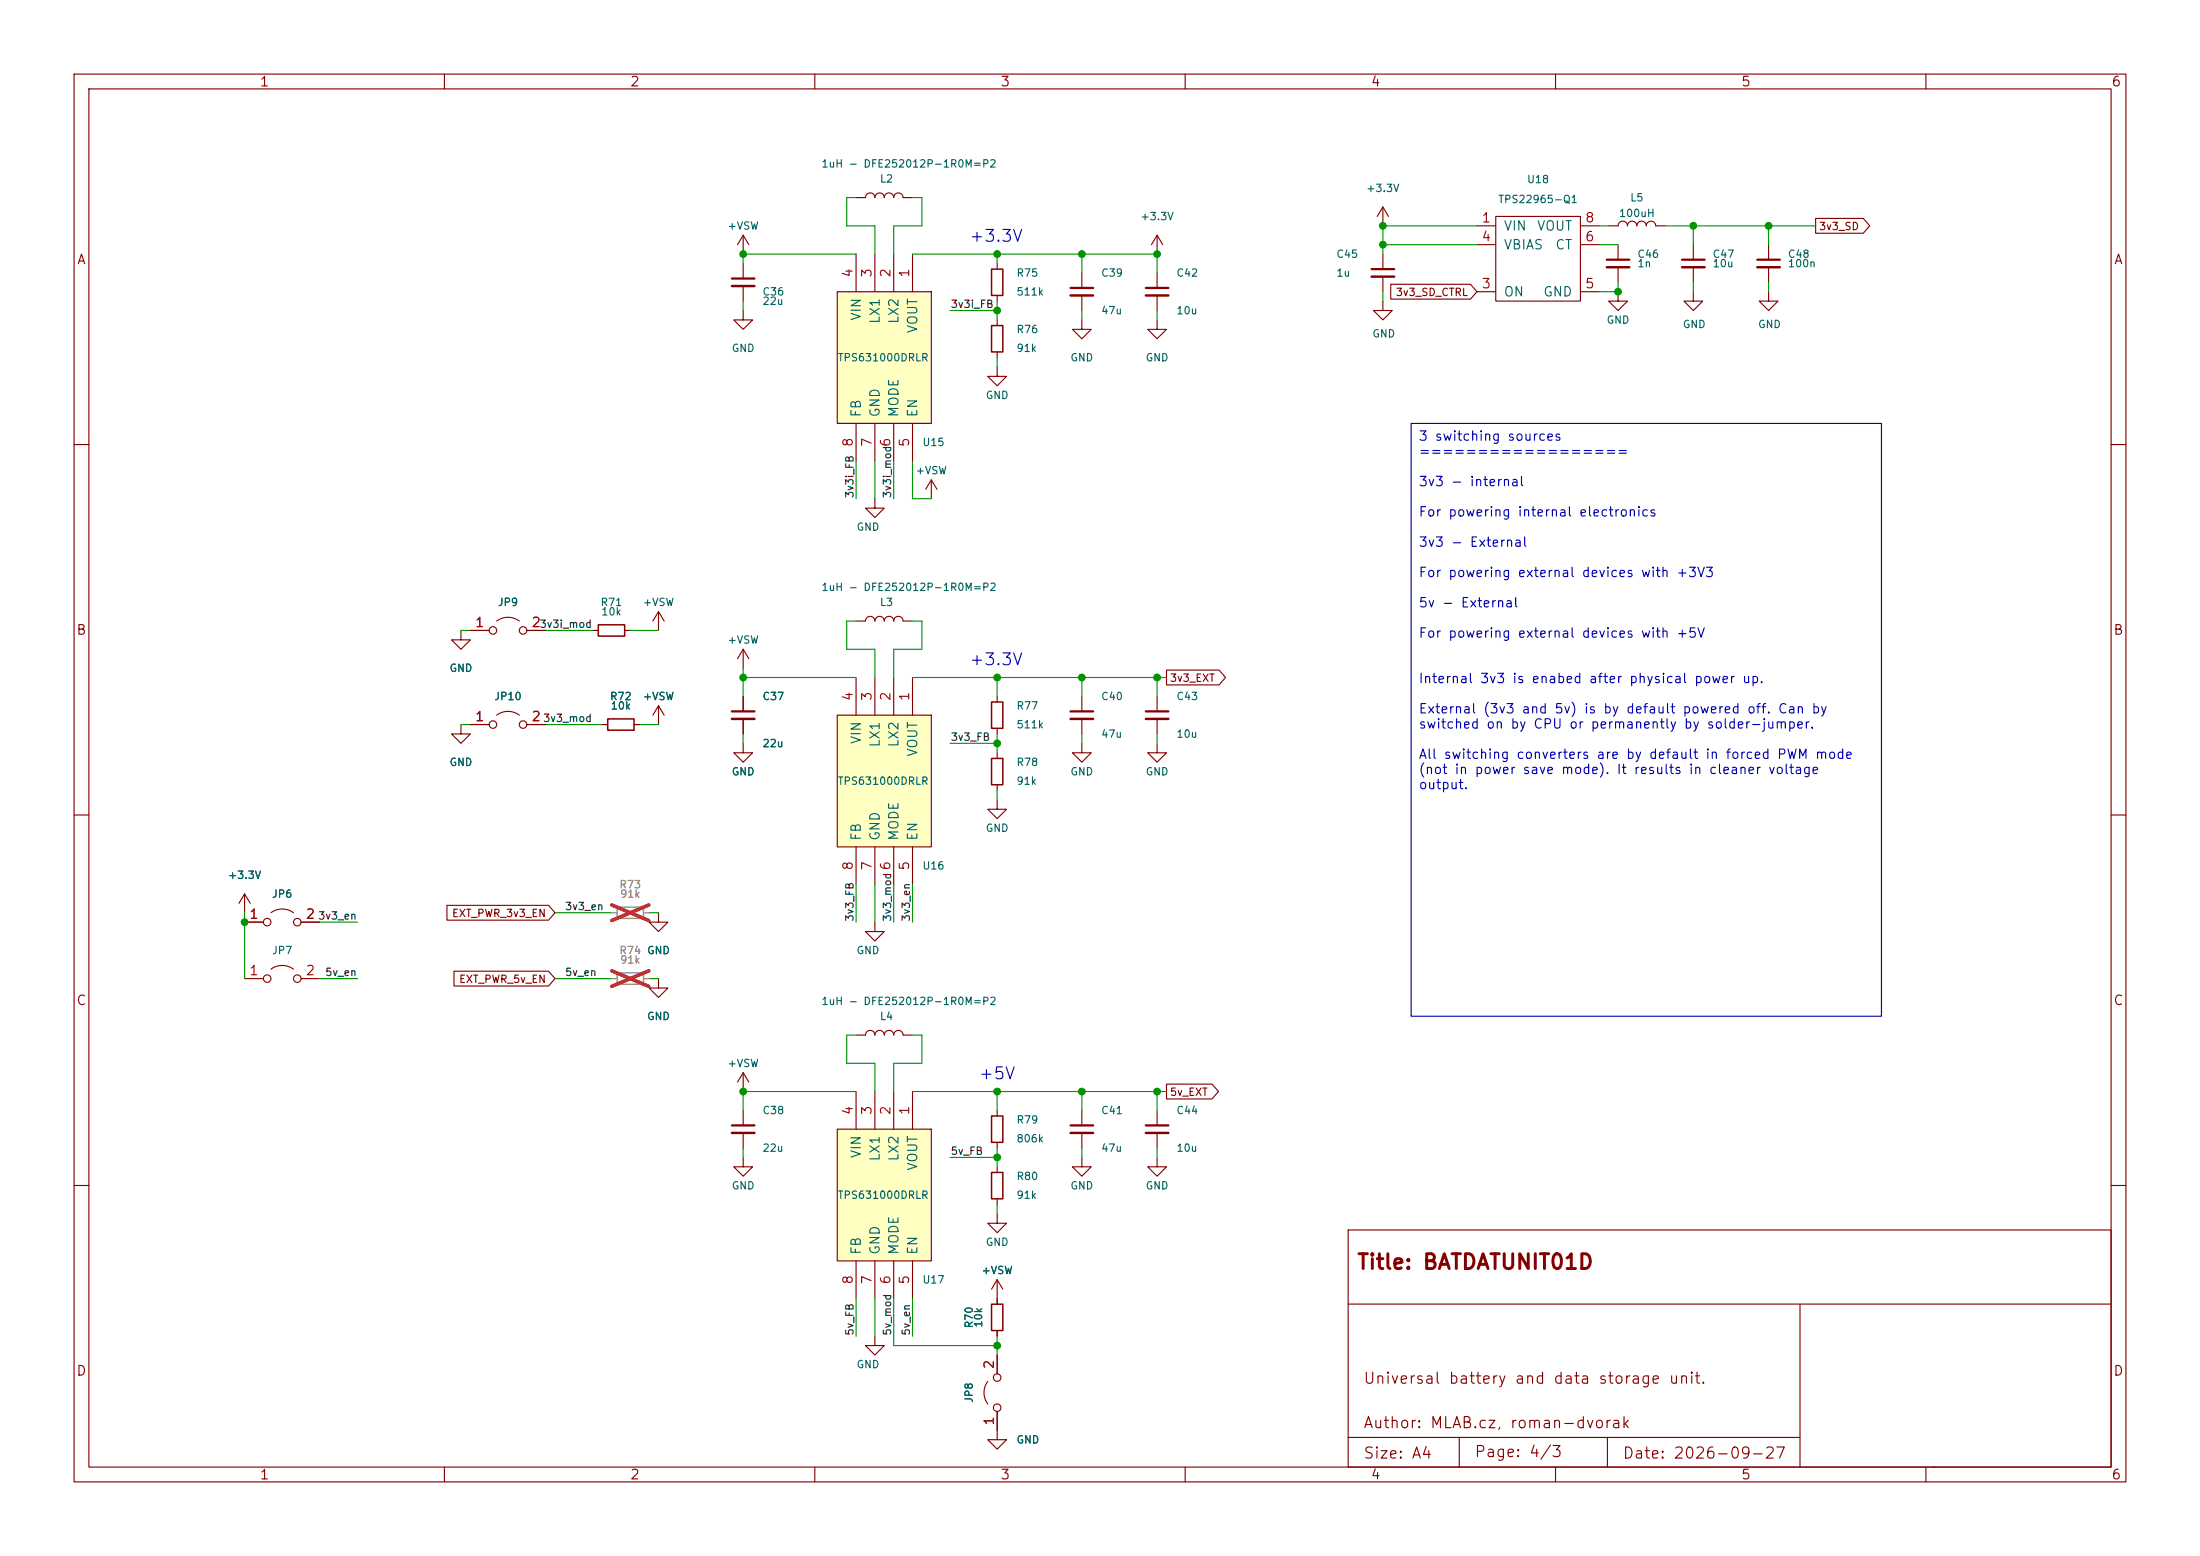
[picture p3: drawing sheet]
<svg xmlns="http://www.w3.org/2000/svg" width="297mm" height="210mm" viewBox="0 0 297 210" stroke-linecap="round" stroke-linejoin="round" font-family="sans-serif">
<g fill="none" stroke="#840000" stroke-width=".15">
<path d="M10 10h277v190h-277zM12 12h273v186h-273zM60 10v2M110 10v2M160 10v2M210 10v2M260 10v2M134.6 35.6v.7M134.6 39.9v.7M156.2 31.8l-.8 1.2M156.2 31.8l.8 1.2M156.2 31.8v2.5"/>
<path d="M134.6 43.2v.7M134.6 47.5v.8M10 60h2M118.1 67.3v1.3h1.3l-1.3 1.3-1.3-1.3h1.3M125.7 64.8l-.7 1.2M125.7 64.8l.8 1.2M125.7 64.8v2.5M285 60h2M62.2 85.1v1.3h1.3l-1.3 1.2-1.2-1.2h1.2M62.2 97.8v1.3h1.3l-1.3 1.2-1.2-1.2h1.2M63.5 85.1h2.5M63.5 97.8h2.5"/>
<path d="M67.1 83.8a2.54 2.54 0 0 1 3 0M67.1 96.5a2.54 2.54 0 0 1 3 0M71.1 85.1h2.6M71.1 97.8h2.6M81.3 97.8h.7M85.6 97.8h.8M88.9 82.6l-.8 1.2M88.9 82.6l.8 1.2M88.9 82.6v2.5M100.3 87.6l-.7 1.3M100.3 87.6l.8 1.3M100.3 87.6v2.6"/>
<path d="M115.6 83.8h1.2a.64 .64 0 0 1 .7-.6 .64 .64 0 0 1 .6 .6 .64 .64 0 0 1 .6-.6 .64 .64 0 0 1 .7 .6 .64 .64 0 0 1 .6-.6 .64 .64 0 0 1 .6 .6 .64 .64 0 0 1 .7-.6 .64 .64 0 0 1 .6 .6h1.3M10 110h2M285 110h2M88.9 123.2v1.3h-1.3l1.3 1.2 1.3-1.2h-1.3M88.9 132.1v1.3h-1.3l1.3 1.2 1.3-1.2h-1.3M115.6 139.7h1.2a.64 .64 0 0 1 .7-.6 .64 .64 0 0 1 .6 .6 .64 .64 0 0 1 .6-.6 .64 .64 0 0 1 .7 .6 .64 .64 0 0 1 .6-.6 .64 .64 0 0 1 .6 .6 .64 .64 0 0 1 .7-.6 .64 .64 0 0 1 .6 .6h1.3M10 160h2M134.6 163.8v1.3h1.3l-1.3 1.3-1.3-1.3h1.3M134.6 175.3v.7M134.6 179.6v.7M182 166h103v32h-103zM182 176h103"/>
<path d="M243 176v22M285 160h2M60 198v2M110 198v2M118.1 180.3v1.3h1.3l-1.3 1.3-1.3-1.3h1.3M133.3 186.4a2.54 2.54 0 0 0 0 3.1M134.6 190.5v3.8h1.3l-1.3 1.3-1.3-1.3h1.3M134.6 182.9v2.5M160 198v2M182 194h61M197 194v4M210 198v2"/>
<path d="M217 194v4M260 198v2M261 198h.1"/>
<circle cx="66.5" cy="85.1" r=".51"/>
<circle cx="66.5" cy="97.8" r=".51"/>
<circle cx="70.6" cy="85.1" r=".51"/>
<circle cx="70.6" cy="97.8" r=".51"/>
<circle cx="134.6" cy="190" r=".51"/>
<circle cx="134.6" cy="185.9" r=".51"/>
</g>
<path d="M83.3 122.4h3.6v1.6h-3.6zM83.3 131.3h3.6v1.5h-3.6z" fill="none" stroke="#9c9b98" stroke-width=".2"/>
<path d="M82.5 123.2h.8M82.5 132.1h.8M86.9 123.2h.7M86.9 132.1h.7" fill="none" stroke="#9c9b98" stroke-width=".15"/>
<path d="M82.6 122.1l5 2.1M82.6 131l5 2.1M87.6 122.1l-5 2.1M87.6 131l-5 2.1" fill="none" stroke="#e12e31" stroke-width=".46"/>
<path d="M133.9 36.3h1.5v3.6h-1.5zM133.9 43.9h1.5v3.6h-1.5zM82 97h3.6v1.6h-3.6zM133.9 176h1.5v3.6h-1.5z" fill="none" stroke="#840000" stroke-width=".2"/>
<path d="M113 152.4h12.7v17.8h-12.7z" fill="#ffffc2"/>
<g fill="none" stroke="#840000" stroke-width=".15">
<path d="M100.3 31.8v2.5M100.3 35.6v2M100.3 38.6v2M100.3 31.8l-.7 1.2M100.3 31.8l.8 1.2M115.6 26.7h1.2a.64 .64 0 0 1 .7-.7 .64 .64 0 0 1 .6 .7 .64 .64 0 0 1 .6-.7 .64 .64 0 0 1 .7 .7 .64 .64 0 0 1 .6-.7 .64 .64 0 0 1 .6 .7 .64 .64 0 0 1 .7-.7 .64 .64 0 0 1 .6 .7h1.3M146 36.8v2.1M146 39.9v2M156.2 36.8v2.1M156.2 39.9v2M186.7 27.9l-.8 1.3M186.7 27.9l.8 1.3"/>
<path d="M186.7 27.9v2.6M186.7 34.3v2M186.7 37.3v2.1M199.4 30.5h2.5M199.4 39.4h2.5M199.4 33h2.5M201.9 29.2h11.5v11.4h-11.5zM213.4 30.5h2.5M213.4 39.4h2.5M213.4 33h2.5M217.2 30.5h1.2a.64 .64 0 0 1 .7-.7 .64 .64 0 0 1 .6 .7 .64 .64 0 0 1 .6-.7 .64 .64 0 0 1 .7 .7 .64 .64 0 0 1 .6-.7 .64 .64 0 0 1 .6 .7 .64 .64 0 0 1 .7-.7 .64 .64 0 0 1 .6 .7h1.3M218.4 33v2.1"/>
<path d="M218.4 36.1v2M228.6 33v2.1M228.6 36.1v2M238.8 33v2.1M238.8 36.1v2M100.3 41.9v1.3h1.3l-1.3 1.3-1.2-1.3h1.2M146 43.2v1.3h1.3l-1.3 1.2-1.2-1.2h1.2M156.2 43.2v1.3h1.3l-1.3 1.2-1.3-1.2h1.3M186.7 40.6v1.3h1.3l-1.3 1.3-1.3-1.3h1.3M80 85.1h.8M84.3 85.1h.8M134.6 94v.7"/>
<path d="M134.6 98.3v.8M146 94v2M146 97v2.1M156.2 94v2M156.2 97v2.1M134.6 108v1.2h1.3l-1.3 1.3-1.3-1.3h1.3M146 100.3v1.3h1.3l-1.3 1.3-1.2-1.3h1.2M156.2 100.3v1.3h1.3l-1.3 1.3-1.3-1.3h1.3M118.1 124.5v1.2h1.3l-1.3 1.3-1.3-1.3h1.3M100.3 156.2v1.3h1.3l-1.3 1.3-1.2-1.3h1.2M100.3 144.8l-.7 1.3M100.3 144.8l.8 1.3"/>
<path d="M100.3 144.8v2.5M100.3 149.9v2M100.3 152.9v2M113 152.4h12.7v17.8h-12.7zM115.6 147.3v5.1M118.1 147.3v5.1M120.6 147.3v5.1M123.2 147.3v5.1M134.6 157.5v.7M115.6 170.2v5.1M118.1 170.2v5.1M120.6 170.2v5.1"/>
<path d="M123.2 170.2v5.1M134.6 161.8v.8M134.6 172.7v2.6M134.6 172.7l-.7 1.3M134.6 172.7l.8 1.3"/>
</g>
<path d="M98.8 37.6h3.1M144.5 38.9h3.1M154.7 38.9h3M185.2 36.3h3M216.9 35.1h3.1M227.1 35.1h3M237.2 35.1h3.1M144.5 96h3.1M154.7 96h3M98.8 151.9h3.1" fill="none" stroke="#840000" stroke-width=".3"/>
<path d="M98.8 38.6h3.1M144.5 39.9h3.1M154.7 39.9h3M185.2 37.3h3M216.9 36.1h3.1M227.1 36.1h3M237.2 36.1h3.1M144.5 97h3.1M154.7 97h3M98.8 152.9h3.1" fill="none" stroke="#840000" stroke-width=".33"/>
<path d="M80.8 84.3h3.5v1.6h-3.5zM133.9 94.7h1.5v3.6h-1.5zM133.9 158.2h1.5v3.6h-1.5z" fill="none" stroke="#840000" stroke-width=".2"/>
<path d="M113 39.4h12.7v17.8h-12.7z" fill="#ffffc2"/>
<g fill="none" stroke="#840000" stroke-width=".15">
<path d="M113 39.4h12.7v17.8h-12.7zM115.6 34.3v5.1M118.1 34.3v5.1M120.6 34.3v5.1M123.2 34.3v5.1M115.6 57.2v5M118.1 57.2v5M120.6 57.2v5M123.2 57.2v5M134.6 49.5v1.3h1.3l-1.3 1.3-1.3-1.3h1.3M88.9 95.3l-.8 1.2M88.9 95.3l.8 1.2"/>
<path d="M88.9 95.3v2.5M100.3 100.3v1.3h1.3l-1.3 1.3-1.2-1.3h1.2M33 132.1h2.6M33 120.7l-.7 1.2M33 120.7l.8 1.2M33 120.7v2.5M33 124.5h2.6M36.6 130.8a2.54 2.54 0 0 1 3 0M36.6 123.2a2.54 2.54 0 0 1 3 0M40.6 132.1h2.6M40.6 124.5h2.6M134.6 149.9v.7"/>
<path d="M134.6 154.2v.7M146 156.2v1.3h1.3l-1.3 1.3-1.2-1.3h1.2M146 149.9v2M146 152.9v2M156.2 156.2v1.3h1.3l-1.3 1.3-1.3-1.3h1.3M156.2 149.9v2M156.2 152.9v2"/>
<circle cx="36.1" cy="124.5" r=".51"/>
<circle cx="36.1" cy="132.1" r=".51"/>
<circle cx="40.1" cy="124.5" r=".51"/>
<circle cx="40.1" cy="132.1" r=".51"/>
</g>
<path d="M144.5 151.9h3.1M154.7 151.9h3" fill="none" stroke="#840000" stroke-width=".3"/>
<path d="M144.5 152.9h3.1M154.7 152.9h3" fill="none" stroke="#840000" stroke-width=".33"/>
<path d="M133.9 150.6h1.5v3.6h-1.5z" fill="none" stroke="#840000" stroke-width=".2"/>
<path d="M113 96.5h12.7v17.8h-12.7z" fill="#ffffc2"/>
<g fill="none" stroke="#840000" stroke-width=".15">
<path d="M187.8 38.4h10.7l.9 1-.9 1h-10.7zM218.4 39.4v1.2h1.3l-1.3 1.3-1.2-1.3h1.2M228.6 39.4v1.2h1.3l-1.3 1.3-1.3-1.3h1.3M238.8 39.4v1.2h1.2l-1.2 1.3-1.3-1.3h1.3M245.1 29.5h6.4l.9 1-.9 1h-6.4zM63.5 97.8h2.5M63.5 85.1h2.5M71.1 97.8h2.6M71.1 85.1h2.6M81.3 97.8h.7M85.6 97.8h.8M100.3 94v2"/>
<path d="M100.3 97v2.1M113 96.5h12.7v17.8h-12.7zM115.6 91.4v5.1M118.1 91.4v5.1M120.6 91.4v5.1M123.2 91.4v5.1M157.5 90.4h7.1l.9 1-.9 1h-7.1zM115.6 114.3v5.1M118.1 114.3v5.1M120.6 114.3v5.1M123.2 114.3v5.1M134.6 101.6v.8"/>
<path d="M134.6 105.9v.8M33 124.5h2.6M40.6 124.5h2.6M60.3 122.2h13.8l.8 1-.8 1h-13.8zM61.3 131.1h12.8l.8 1-.8 1h-12.8zM157.5 146.3h6.1l.9 1-.9 1h-6.1zM134.6 175.3v.7M134.6 179.6v.7M134.6 182.9v2.5M134.6 190.5v2.5"/>
</g>
<path d="M98.8 96h3.1" fill="none" stroke="#840000" stroke-width=".3"/>
<path d="M98.8 97h3.1" fill="none" stroke="#840000" stroke-width=".33"/>
<path d="M133.9 102.4h1.5v3.5h-1.5z" fill="none" stroke="#840000" stroke-width=".2"/>
<g fill="none" stroke="#009600" stroke-width=".15">
<path d="M115.6 26.7h-1.3v3.8h3.8v3.8M115.6 34.3h-15.3v1.3M123.2 34.3h33v2.5M123.2 26.7h1.3v3.8h-3.9v3.8M134.6 34.3v1.3M146 34.3v2.5M186.7 33h12.7M186.7 39.4v1.2M199.4 30.5h-12.7v3.8M215.9 30.5h1.3M215.9 33h2.5M218.4 38.1v1.3h-2.5"/>
<path d="M224.8 30.5h20.3M228.6 30.5v2.5M228.6 38.1v1.3M238.8 30.5v2.5M238.8 38.1v1.3M100.3 40.6v1.3M128.3 41.9h6.3M134.6 40.6v2.6M134.6 48.3v1.2M146 41.9v1.3M156.2 41.9v1.3M115.6 62.2v5.1"/>
<path d="M118.1 62.2v5.1M120.6 62.2v5.1M123.2 62.2v5.1h2.5M62.2 85.1h1.3M62.2 97.8h1.3M73.7 85.1h6.3M73.7 97.8h7.6M85.1 85.1h3.8M86.4 97.8h2.5M100.3 91.4h15.3M100.3 90.2v3.8M100.3 99.1v1.2"/>
<path d="M115.6 83.8h-1.3v3.8h3.8v3.8M123.2 83.8h1.3v3.8h-3.9v3.8M123.2 91.4h34.3M134.6 91.4v2.6M134.6 99.1v2.5M146 91.4v2.6M146 99.1v1.2M156.2 91.4v2.6M156.2 99.1v1.2M115.6 119.4v5.1M118.1 119.4v5.1M120.6 119.4v5.1"/>
<path d="M123.2 119.4v5.1M128.3 100.3h6.3M134.6 106.7v1.3M33 123.2v8.9M43.2 132.1h5.1M43.2 124.5h5.1M74.9 132.1h7.6M74.9 123.2h7.6M87.6 132.1h1.3M87.6 123.2h1.3M115.6 139.7h-1.3v3.8h3.8v3.8M123.2 139.7h1.3v3.8h-3.9v3.8"/>
<path d="M100.3 154.9v1.3M115.6 147.3h-15.3v2.6M123.2 147.3h34.3M128.3 156.2h6.3M134.6 147.3v2.6M134.6 154.9v2.6M146 147.3v2.6M146 154.9v1.3M156.2 147.3v2.6M156.2 154.9v1.3M115.6 175.3v5M118.1 175.3v5"/>
<path d="M120.6 175.3v6.3h14M123.2 175.3v5M134.6 162.6v1.2M134.6 180.3v2.6"/>
</g>
<path d="M190.5 57.2h63.5v80h-63.5z" fill="none" stroke="#0000c2" stroke-width=".15"/>
<path d="M82.5 132.1h.8M82.5 123.2h.8M86.9 132.1h.7M86.9 123.2h.7" fill="none" stroke="#9c9b98" stroke-width=".15"/>
<path d="M82.6 131l5 2.1M82.6 122.1l5 2.1M87.6 131l-5 2.1M87.6 122.1l-5 2.1" fill="none" stroke="#e12e31" stroke-width=".46"/>
<g fill="#009600" stroke="#009600" stroke-width=".14">
<circle cx="238.8" cy="30.5" r=".46"/>
<circle cx="228.6" cy="30.5" r=".46"/>
<circle cx="218.4" cy="39.4" r=".46"/>
<circle cx="33" cy="124.5" r=".46"/>
<circle cx="186.7" cy="30.5" r=".46"/>
<circle cx="186.7" cy="33" r=".46"/>
<circle cx="134.6" cy="41.9" r=".46"/>
<circle cx="146" cy="34.3" r=".46"/>
<circle cx="156.2" cy="34.3" r=".46"/>
<circle cx="134.6" cy="156.2" r=".46"/>
<circle cx="100.3" cy="147.3" r=".46"/>
<circle cx="134.6" cy="181.6" r=".46"/>
<circle cx="134.6" cy="91.4" r=".46"/>
<circle cx="100.3" cy="91.4" r=".46"/>
<circle cx="146" cy="147.3" r=".46"/>
<circle cx="134.6" cy="147.3" r=".46"/>
<circle cx="156.2" cy="147.3" r=".46"/>
<circle cx="134.6" cy="100.3" r=".46"/>
<circle cx="156.2" cy="91.4" r=".46"/>
<circle cx="146" cy="91.4" r=".46"/>
<circle cx="100.3" cy="34.3" r=".46"/>
<circle cx="134.6" cy="34.3" r=".46"/>
</g>
<text font-size="2" fill="#840000" x="183.1" y="171.8">Title: BATDATUNIT01D</text>
<g font-size="1.6" fill="#0000c2">
<text x="130.8" y="33.1">+3.3V</text>
<text x="130.8" y="90.2">+3.3V</text>
<text x="132" y="146.1">+5V</text>
</g>
<g font-size="1.5" fill="#840000">
<text x="184" y="187.1">Universal battery and data storage unit.</text>
<text x="184" y="193.1">Author: MLAB.cz, roman-dvorak</text>
<text x="184" y="197.2">Size: A4</text>
<text x="199" y="197">Page: 4/3</text>
<text x="219" y="197.2">Date: 2026-09-27</text>
</g>
<g font-size="1.3" fill="#840000">
<text x="35" y="12">1</text>
<text x="85" y="12">2</text>
<text x="135" y="12">3</text>
<text x="185" y="12">4</text>
<text x="235" y="12">5</text>
<text x="285" y="12">6</text>
<text x="10.3" y="36">A</text>
<text x="285.3" y="36">A</text>
<text x="10.2" y="86">B</text>
<text x="285.2" y="86">B</text>
<text x="10.2" y="136">C</text>
<text x="285.2" y="136">C</text>
<text x="10.2" y="186">D</text>
<text x="285.2" y="186">D</text>
<text x="35" y="200">1</text>
<text x="85" y="200">2</text>
<text x="135" y="200">3</text>
<text x="185" y="200">4</text>
<text x="235" y="200">5</text>
<text x="285" y="200">6</text>
</g>
<g font-size="1.3" fill="#a90000">
<text x="199.9" y="30.3">1</text>
<text x="199.9" y="32.9">4</text>
<text x="213.9" y="32.9">6</text>
<text x="213.9" y="30.3">8</text>
<text x="115.4" y="37.6" transform="rotate(-90 115.4 37.6)">4</text>
<text x="118" y="37.6" transform="rotate(-90 118 37.6)">3</text>
<text x="120.5" y="37.6" transform="rotate(-90 120.5 37.6)">2</text>
<text x="123.1" y="37.6" transform="rotate(-90 123.1 37.6)">1</text>
<text x="199.9" y="39.2">3</text>
<text x="213.9" y="39.2">5</text>
<text x="115.4" y="60.4" transform="rotate(-90 115.4 60.4)">8</text>
<text x="118" y="60.4" transform="rotate(-90 118 60.4)">7</text>
<text x="120.5" y="60.4" transform="rotate(-90 120.5 60.4)">6</text>
<text x="123.1" y="60.4" transform="rotate(-90 123.1 60.4)">5</text>
<text x="64" y="85">1</text>
<text x="71.7" y="85">2</text>
<text x="115.4" y="94.7" transform="rotate(-90 115.4 94.7)">4</text>
<text x="118" y="94.7" transform="rotate(-90 118 94.7)">3</text>
<text x="120.5" y="94.7" transform="rotate(-90 120.5 94.7)">2</text>
<text x="123.1" y="94.7" transform="rotate(-90 123.1 94.7)">1</text>
<text x="64" y="97.7">1</text>
<text x="71.7" y="97.7">2</text>
<text x="115.4" y="117.6" transform="rotate(-90 115.4 117.6)">8</text>
<text x="118" y="117.6" transform="rotate(-90 118 117.6)">7</text>
<text x="120.5" y="117.6" transform="rotate(-90 120.5 117.6)">6</text>
<text x="123.1" y="117.6" transform="rotate(-90 123.1 117.6)">5</text>
<text x="33.6" y="124.3">1</text>
<text x="41.2" y="124.3">2</text>
<text x="33.6" y="131.9">1</text>
<text x="41.2" y="131.9">2</text>
<text x="115.4" y="150.6" transform="rotate(-90 115.4 150.6)">4</text>
<text x="118" y="150.6" transform="rotate(-90 118 150.6)">3</text>
<text x="120.5" y="150.6" transform="rotate(-90 120.5 150.6)">2</text>
<text x="123.1" y="150.6" transform="rotate(-90 123.1 150.6)">1</text>
<text x="115.4" y="173.5" transform="rotate(-90 115.4 173.5)">8</text>
<text x="118" y="173.5" transform="rotate(-90 118 173.5)">7</text>
<text x="120.5" y="173.5" transform="rotate(-90 120.5 173.5)">6</text>
<text x="123.1" y="173.5" transform="rotate(-90 123.1 173.5)">5</text>
<text x="134.5" y="184.9" transform="rotate(-90 134.5 184.9)">2</text>
<text x="134.5" y="192.5" transform="rotate(-90 134.5 192.5)">1</text>
</g>
<g font-size="1.3" fill="#006464">
<text x="202.9" y="31.4">VIN</text>
<text x="202.9" y="34">VBIAS</text>
<text x="207.4" y="31.4">VOUT</text>
<text x="209.9" y="34">CT</text>
<text x="202.9" y="40.3">ON</text>
<text x="208.2" y="40.3">GND</text>
<text x="116.5" y="43.4" transform="rotate(-90 116.5 43.4)">VIN</text>
<text x="119.1" y="43.8" transform="rotate(-90 119.1 43.8)">LX1</text>
<text x="121.6" y="43.8" transform="rotate(-90 121.6 43.8)">LX2</text>
<text x="124.2" y="45.1" transform="rotate(-90 124.2 45.1)">VOUT</text>
<text x="116.5" y="56.4" transform="rotate(-90 116.5 56.4)">FB</text>
<text x="119.1" y="56.4" transform="rotate(-90 119.1 56.4)">GND</text>
<text x="121.6" y="56.4" transform="rotate(-90 121.6 56.4)">MODE</text>
<text x="124.2" y="56.4" transform="rotate(-90 124.2 56.4)">EN</text>
<text x="116.5" y="100.5" transform="rotate(-90 116.5 100.5)">VIN</text>
<text x="119.1" y="101" transform="rotate(-90 119.1 101)">LX1</text>
<text x="121.6" y="101" transform="rotate(-90 121.6 101)">LX2</text>
<text x="124.2" y="102.2" transform="rotate(-90 124.2 102.2)">VOUT</text>
<text x="116.5" y="113.6" transform="rotate(-90 116.5 113.6)">FB</text>
<text x="119.1" y="113.6" transform="rotate(-90 119.1 113.6)">GND</text>
<text x="121.6" y="113.6" transform="rotate(-90 121.6 113.6)">MODE</text>
<text x="124.2" y="113.6" transform="rotate(-90 124.2 113.6)">EN</text>
<text x="116.5" y="156.4" transform="rotate(-90 116.5 156.4)">VIN</text>
<text x="119.1" y="156.8" transform="rotate(-90 119.1 156.8)">LX1</text>
<text x="121.6" y="156.8" transform="rotate(-90 121.6 156.8)">LX2</text>
<text x="124.2" y="158.1" transform="rotate(-90 124.2 158.1)">VOUT</text>
<text x="116.5" y="169.4" transform="rotate(-90 116.5 169.4)">FB</text>
<text x="119.1" y="169.4" transform="rotate(-90 119.1 169.4)">GND</text>
<text x="121.6" y="169.4" transform="rotate(-90 121.6 169.4)">MODE</text>
<text x="124.2" y="169.4" transform="rotate(-90 124.2 169.4)">EN</text>
</g>
<g font-size="1.3" fill="#0000c2">
<text x="191.4" y="59.8">3 switching sources</text>
<text x="191.4" y="61.9">==================</text>
<text x="191.4" y="65.9">3v3 - internal</text>
<text x="191.4" y="70">For powering internal electronics</text>
<text x="191.4" y="74.1">3v3 - External</text>
<text x="191.4" y="78.2">For powering external devices with +3V3</text>
<text x="191.4" y="82.3">5v - External</text>
<text x="191.4" y="86.4">For powering external devices with +5V</text>
<text x="191.4" y="92.5">Internal 3v3 is enabed after physical power up.</text>
<text x="191.4" y="96.6">External (3v3 and 5v) is by default powered off. Can by</text>
<text x="191.4" y="98.7">switched on by CPU or permanently by solder-jumper.</text>
<text x="191.4" y="102.7">All switching converters are by default in forced PWM mode</text>
<text x="191.4" y="104.8">(not in power save mode). It results in cleaner voltage</text>
<text x="191.4" y="106.8">output.</text>
</g>
<g font-size="1" fill="#006464">
<text x="110.8" y="22.9">1uH - DFE252012P-1R0M=P2</text>
<text x="118.7" y="24.9">L2</text>
<text x="153.9" y="30">+3.3V</text>
<text x="184.4" y="26.2">+3.3V</text>
<text x="202.2" y="27.7">TPS22965-Q1</text>
<text x="206.1" y="25">U18</text>
<text x="218.5" y="29.5">100uH</text>
<text x="220" y="27.4">L5</text>
<text x="98.1" y="31.2">+VSW</text>
<text x="180.3" y="35">C45</text>
<text x="221" y="35">C46</text>
<text x="231.1" y="35">C47</text>
<text x="241.3" y="35">C48</text>
<text x="102.9" y="40.1">C36</text>
<text x="102.9" y="41.4">22u</text>
<text x="137.1" y="37.6">R75</text>
<text x="137.1" y="40.1">511k</text>
<text x="148.6" y="37.6">C39</text>
<text x="158.7" y="37.6">C42</text>
<text x="180.3" y="37.6">1u</text>
<text x="221" y="36.3">1n</text>
<text x="231.1" y="36.3">10u</text>
<text x="241.3" y="36.3">100n</text>
<text x="98.7" y="47.7">GND</text>
<text x="137.1" y="45.2">R76</text>
<text x="137.1" y="47.7">91k</text>
<text x="148.6" y="42.7">47u</text>
<text x="158.7" y="42.7">10u</text>
<text x="185.2" y="45.8">GND</text>
<text x="216.8" y="43.9">GND</text>
<text x="227.1" y="44.5">GND</text>
<text x="237.3" y="44.5">GND</text>
<text x="113" y="49">TPS631000DRLR</text>
<text x="144.4" y="49">GND</text>
<text x="154.6" y="49">GND</text>
<text x="133" y="54.1">GND</text>
<text x="123.5" y="64.3">+VSW</text>
<text x="124.4" y="60.4">U15</text>
<text x="115.6" y="71.9">GND</text>
<text x="67.1" y="82">JP9</text>
<text x="81" y="82">R71</text>
<text x="81.1" y="83.3">10k</text>
<text x="86.7" y="82">+VSW</text>
<text x="110.8" y="80">1uH - DFE252012P-1R0M=P2</text>
<text x="118.7" y="82">L3</text>
<text x="98.1" y="87.1">+VSW</text>
<text x="60.6" y="90.9">GND</text>
<text x="66.6" y="94.7">JP10</text>
<text x="82.3" y="94.7">R72</text>
<text x="86.7" y="94.7">+VSW</text>
<text x="102.9" y="94.7">C37</text>
<text x="148.6" y="94.7">C40</text>
<text x="158.7" y="94.7">C43</text>
<text x="82.4" y="96">10k</text>
<text x="102.9" y="101.1">22u</text>
<text x="137.1" y="96">R77</text>
<text x="137.1" y="98.5">511k</text>
<text x="148.6" y="99.8">47u</text>
<text x="158.7" y="99.8">10u</text>
<text x="60.6" y="103.6">GND</text>
<text x="98.7" y="104.9">GND</text>
<text x="113" y="106.2">TPS631000DRLR</text>
<text x="137.1" y="103.6">R78</text>
<text x="137.1" y="106.2">91k</text>
<text x="144.4" y="104.9">GND</text>
<text x="154.6" y="104.9">GND</text>
<text x="133" y="112.5">GND</text>
<text x="30.7" y="118.9">+3.3V</text>
<text x="124.4" y="117.6">U16</text>
<text x="36.6" y="121.4">JP6</text>
<text x="36.6" y="129">JP7</text>
<text x="115.6" y="129">GND</text>
<text x="87.3" y="137.9">GND</text>
<text x="110.8" y="135.9">1uH - DFE252012P-1R0M=P2</text>
<text x="118.7" y="137.9">L4</text>
<text x="98.1" y="144.3">+VSW</text>
<text x="102.9" y="150.6">C38</text>
<text x="102.9" y="155.7">22u</text>
<text x="137.1" y="151.9">R79</text>
<text x="137.1" y="154.4">806k</text>
<text x="148.6" y="150.6">C41</text>
<text x="148.6" y="155.7">47u</text>
<text x="158.7" y="150.6">C44</text>
<text x="158.7" y="155.7">10u</text>
<text x="98.7" y="160.8">GND</text>
<text x="137.1" y="159.5">R80</text>
<text x="144.4" y="160.8">GND</text>
<text x="154.6" y="160.8">GND</text>
<text x="113" y="162">TPS631000DRLR</text>
<text x="137.1" y="162">91k</text>
<text x="124.4" y="173.5">U17</text>
<text x="132.4" y="172.2">+VSW</text>
<text x="133" y="168.4">GND</text>
<text x="131.6" y="179.4" transform="rotate(-90 131.6 179.4)">R70</text>
<text x="132.8" y="179.3" transform="rotate(-90 132.8 179.3)">10k</text>
<text x="115.6" y="184.9">GND</text>
<text x="131.6" y="189.4" transform="rotate(-90 131.6 189.4)">JP8</text>
<text x="137.1" y="195.1">GND</text>
</g>
<g font-size="1" fill="#840000">
<text x="245.5" y="31.3">3v3_SD</text>
<text x="188.4" y="40.2">3v3_SD_CTRL</text>
<text x="157.9" y="92.3">3v3_EXT</text>
<text x="60.9" y="124">EXT_PWR_3v3_EN</text>
<text x="61.9" y="132.9">EXT_PWR_5v_EN</text>
<text x="157.9" y="148.1">5v_EXT</text>
</g>
<g font-size="1" fill="#0f0f0f">
<text x="128.3" y="41.8">3v3i_FB</text>
<text x="115.5" y="67.3" transform="rotate(-90 115.5 67.3)">3v3i_FB</text>
<text x="120.5" y="67.3" transform="rotate(-90 120.5 67.3)">3v3i_mod</text>
<text x="72.8" y="85">3v3i_mod</text>
<text x="73.2" y="97.7">3v3_mod</text>
<text x="128.3" y="100.2">3v3_FB</text>
<text x="42.9" y="124.4">3v3_en</text>
<text x="76.2" y="123.1">3v3_en</text>
<text x="115.5" y="124.5" transform="rotate(-90 115.5 124.5)">3v3_FB</text>
<text x="120.5" y="124.5" transform="rotate(-90 120.5 124.5)">3v3_mod</text>
<text x="123.1" y="124.5" transform="rotate(-90 123.1 124.5)">3v3_en</text>
<text x="43.8" y="132">5v_en</text>
<text x="76.2" y="132">5v_en</text>
<text x="128.3" y="156.1">5v_FB</text>
<text x="115.5" y="180.3" transform="rotate(-90 115.5 180.3)">5v_FB</text>
<text x="120.5" y="180.3" transform="rotate(-90 120.5 180.3)">5v_mod</text>
<text x="123.1" y="180.3" transform="rotate(-90 123.1 180.3)">5v_en</text>
</g>
<g font-size="1" fill="#939391">
<text x="83.5" y="120.1">R73</text>
<text x="83.6" y="121.4">91k</text>
<text x="83.5" y="129">R74 GND</text>
<text x="83.6" y="130.3">91k</text>
</g>
</svg>
